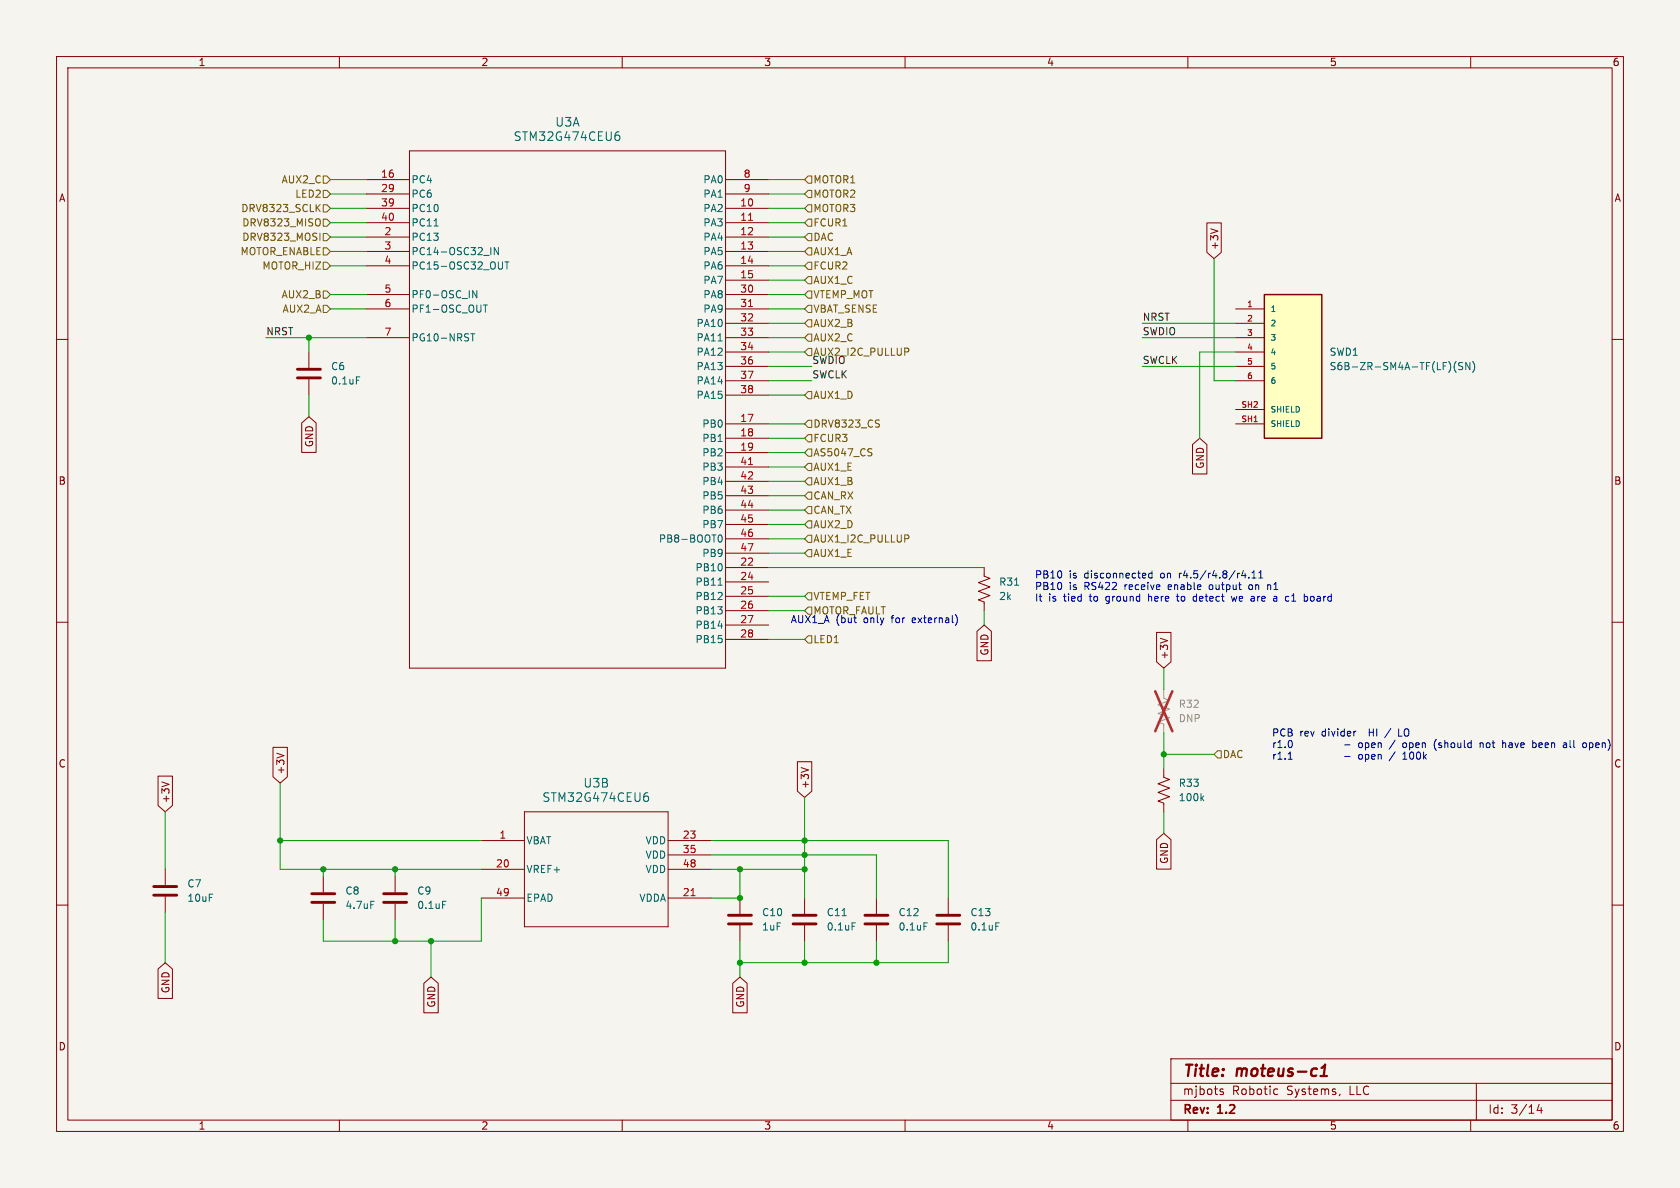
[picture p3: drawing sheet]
<svg xmlns="http://www.w3.org/2000/svg" width="297mm" height="210mm" viewBox="0 0 297 210" stroke-linecap="round" stroke-linejoin="round" font-family="sans-serif">
<path d="M0 0h297v210h-297z" fill="#f5f4ef" stroke="#f5f4ef" stroke-width=".18"/>
<g fill="none" stroke="#840000" stroke-width=".18">
<path d="M10 10h277v190h-277zM12 12h273v186h-273zM60 10v2M110 10v2M160 10v2M210 10v2M260 10v2M10 60h2M54.6 62.2v2.8M54.6 67.1v2.8M285 60h2M10 110h2"/>
<path d="M174 100.3v1.6l1 .3-2 .8 2 .8-2 .7 2 .8-2 .7 1 .4v1.6M285 110h2M205.7 135.9v1.5l1.1 .4-2.1 .8 2.1 .7-2.1 .8 2.1 .7-2.1 .8 1 .4v1.5M130.8 158.8v2.7M142.2 158.8v2.7M154.9 158.8v2.7M167.6 158.8v2.7M10 160h2M130.8 163.6v2.8M142.2 163.6v2.8M154.9 163.6v2.8M167.6 163.6v2.8"/>
<path d="M285 160h2M60 198v2M110 198v2M160 198v2M207 187.2h78v10.8h-78zM207 194.5h78M207 191.5h78M210 198v2M215.7 192.9l.5 .2 .1 .2-.2 .2-.4-.1M215.7 192.6h.5M225.5 192.5l.4 .1M225.9 193.4l-.4 .1"/>
<path d="M236.9 193.4l-.2 .3M260 198v2M261 191.5v6.5M272.1 195.2l-.4 1.1h1M272.5 195.8v1"/>
</g>
<path d="M233.4 190.2h1.2M233.6 188.8l.7-.6-.3 2" fill="none" stroke="#840000" stroke-width=".4"/>
<path d="M52.6 65.3h4M52.6 66.8h4M128.8 161.8h4M128.8 163.3h4M140.2 161.8h4.1M140.2 163.3h4.1M152.9 161.8h4.1M152.9 163.3h4.1M165.6 161.8h4.1M165.6 163.3h4.1" fill="none" stroke="#840000" stroke-width=".51"/>
<path d="M63 66.6h.6M179.4 103.4h.7M212.4 141.1l.4 .4M212.8 140.7l-.5 .5M148.9 161.9h.7M150.6 163.1h.6M163.3 163.1h.6M176 163.1h.6" fill="none" stroke="#006464" stroke-width=".18"/>
<path d="M205.7 121.9v1.5l1.1 .4-2.1 .8 2.1 .7-2.1 .8 2.1 .8-2.1 .7 1 .4v1.5" fill="none" stroke="#9c9b98" stroke-width=".18"/>
<path d="M204.2 122.2l3.1 7.1M207.3 122.2l-3.1 7.1" fill="none" stroke="#e12e31" stroke-width=".46"/>
<path d="M223.5 52.1h10.2v25.4h-10.2z" fill="#ffffc2"/>
<path d="M223.5 52.1h10.2v25.4h-10.2z" fill="none" stroke="#840000" stroke-width=".25"/>
<g fill="none" stroke="#840000" stroke-width=".18">
<path d="M64.8 31.8h7.6M64.8 34.3h7.6M64.8 36.8h7.6M64.8 39.4h7.6M72.4 26.7h55.9v91.4h-55.9zM128.3 31.8h7.6M128.3 34.3h7.6M128.3 36.8h7.6M128.3 39.4h7.6M213.4 39.4h2.5v5.2l-1.3 1.1-1.2-1.1zM64.8 54.6h7.6M64.8 59.7h7.6"/>
<path d="M64.8 41.9h7.6M64.8 44.5h7.6M64.8 47h7.6M64.8 52.1h7.6M128.3 54.6h7.6M128.3 57.2h7.6M128.3 59.7h7.6M128.3 41.9h7.6M128.3 44.5h7.6M128.3 47h7.6M128.3 49.5h7.6M128.3 52.1h7.6"/>
<path d="M214 40.4l1.3 .5M218.4 54.6h5.1M218.4 57.2h5.1M218.4 59.7h5.1M53.3 74.8l1.3-1.1 1.3 1.1v5.2h-2.6zM128.3 62.2h7.6M128.3 64.8h7.6M128.3 67.3h7.6M128.3 74.9h7.6M128.3 69.9h7.6M128.3 77.5h7.6M210.8 78.6l1.3-1.1 1.3 1.1v5.2h-2.6z"/>
<path d="M218.4 62.2h5.1M218.4 64.8h5.1M218.4 67.3h5.1M218.4 72.4h5.1M218.4 74.9h5.1M128.3 80h7.6M128.3 82.6h7.6M128.3 85.1h7.6M128.3 87.6h7.6M128.3 90.2h7.6M128.3 92.7h7.6M128.3 95.3h7.6"/>
<path d="M128.3 97.8h7.6M128.3 100.3h7.6M128.3 102.9h7.6M128.3 105.4h7.6M128.3 108h7.6M128.3 110.5h7.6M128.3 113h7.6M172.7 111.6l1.3-1.1 1.3 1.1v5.2h-2.6zM204.5 111.8h2.5v5.2l-1.3 1.1-1.2-1.1zM205.1 112.8l1.3 .5M27.9 137.2h2.6v5.2l-1.3 1.1-1.3-1.1zM28.6 138.2l1.3 .5"/>
<path d="M48.3 132.1h2.5v5.2l-1.3 1.1-1.2-1.1zM48.9 133.2l1.3 .4M141 134.7h2.5v5.2l-1.3 1.1-1.2-1.1zM141.6 135.7l1.3 .4M29.2 153.7v2.8M29.2 158.5v2.8M57.1 154.9v2.8M57.1 159.8v2.8M69.8 154.9v2.8M69.8 159.8v2.8M85.1 148.6h7.6M85.1 153.7h7.6"/>
<path d="M85.1 158.8h7.6M92.7 143.5h25.4v20.3h-25.4zM118.1 148.6h7.6M118.1 153.7h7.6M118.1 158.8h7.6M118.1 151.1h7.6M204.5 148.4l1.2-1.1 1.3 1.1v5.2h-2.5zM27.9 171.3l1.3-1.1 1.3 1.1v5.2h-2.6zM74.9 173.8l1.3-1.1 1.3 1.1v5.2h-2.6zM129.5 173.8l1.3-1.1 1.3 1.1v5.2h-2.6z"/>
</g>
<g fill="none" stroke="#006464" stroke-width=".18">
<path d="M76.7 39.9h.8M109 23.9h.3l.3 .3-.1 .5-.5 .1M109.4 23.3l-.4 .1M83.2 59h.7M83.6 59v1.3M84.3 51.4v1.2l-.7-1.2v1.2M85.4 53.9h.8M85.8 53.9v1.3M86.8 43.8v1.2M88.1 43.8v1.2l-.7-1.2v1.2M88.8 46.3v1l-.1 .2M89.3 46.3h.7"/>
<path d="M89.6 46.3v1.3M126.9 60.3h.8M257.4 63.9a1.46 1.46 0 0 0 0 1.9M258.6 64.1h-.5l-.2 .1v.4l.6 .2 .1 .3-.3 .2h-.4M259.9 64.1v1.2l-.8-1.2v1.2M260.3 63.9a1.46 1.46 0 0 1 0 1.9M127.1 94.7l.2-.1a.68 .68 0 0 1 .4 .6 .68 .68 0 0 1-.4 .6l-.2-.1-.2-.4zM126.9 103.4h.8M65.5 159.3h.7M78.2 159.3h.7M114.1 140.7l.4 .1 .2 .2-.1 .5-.5 .2M114.5 140.1l-.4 .1"/>
</g>
<path d="M132.3 39h.7M132.3 54.2h.7M132.3 82.1h.7M122.2 158.3h.7" fill="none" stroke="#a90000" stroke-width=".18"/>
<path d="M27.2 156.7h4M27.2 158.2h4M55.1 158h4.1M55.1 159.5h4.1M67.8 158h4.1M67.8 159.5h4.1" fill="none" stroke="#840000" stroke-width=".51"/>
<g fill="none" stroke="#725600" stroke-width=".18">
<path d="M56.1 36.7l.5 .7M56.4 38.7a.9 .9 0 0 1 0 1.2M56.6 36.1l-.7 .8M57.1 38.7h.7l.6 .7-.6 .6h-.7zM57.1 36.2h.7l.6 .6-.6 .7h-.7zM57.1 31.1h.7l.6 .7-.6 .6h-.7zM57.1 33.7h.7l.6 .6-.6 .6h-.7zM142.9 31.1h.6v1.3h-.6l-.7-.6zM142.9 36.2h.6v1.3h-.6l-.7-.7zM142.9 33.7h.6v1.2h-.6l-.7-.6zM142.9 38.7h.6v1.3h-.6l-.7-.6zM56.6 41.2v1.3"/>
<path d="M57.1 51.4h.7l.6 .7-.6 .6h-.7zM57.1 54h.7l.6 .6-.6 .6h-.7zM57.1 43.8h.7l.6 .7-.6 .6h-.7zM57.1 41.3h.7l.6 .6-.6 .6h-.7zM57.1 46.4h.7l.6 .6-.6 .6h-.7zM142.9 54h.6v1.2h-.6l-.7-.6zM142.9 59.1h.6v1.2h-.6l-.7-.6zM142.9 48.9h.6v1.3h-.6l-.7-.7zM142.9 51.4h.6v1.3h-.6l-.7-.6zM142.9 43.8h.6v1.3h-.6l-.7-.6zM142.9 46.4h.6v1.2h-.6l-.7-.6zM142.9 41.3h.6v1.2h-.6l-.7-.6z"/>
<path d="M142.9 56.5h.6v1.3h-.6l-.7-.6zM142.9 69.2h.6v1.3h-.6l-.7-.6zM142.9 61.6h.6v1.3h-.6l-.7-.7zM142.9 74.3h.6v1.3h-.6l-.7-.7zM142.9 79.4h.6v1.2h-.6l-.7-.6zM142.9 76.8h.6v1.3h-.6l-.7-.6zM153.9 80l.2 .2-.2 .4M154 79.3l.1 .1M155.2 74.9l.3 .2-.3 .4M155.3 74.2l.2 .1M160.4 61.5l.3 .3-.1 .3-.2 .1M142.9 81.9h.6v1.3h-.6l-.7-.6z"/>
<path d="M142.9 84.5h.6v1.2h-.6l-.7-.6zM142.9 87h.6v1.3h-.6l-.7-.7zM142.9 94.6h.6v1.3h-.6l-.7-.6zM142.9 97.2h.6v1.2h-.6l-.7-.6zM142.9 92.1h.6v1.2h-.6l-.7-.6zM142.9 89.5h.6v1.3h-.6l-.7-.6zM160.4 94.6l.3 .2-.1 .3-.2 .1M142.9 107.3h.6v1.3h-.6l-.7-.6zM142.9 104.8h.6v1.2h-.6l-.7-.6zM142.9 112.4h.6v1.3h-.6l-.7-.7zM215.3 132.7h.6v1.3h-.6l-.7-.6z"/>
</g>
<g fill="none" stroke="#009600" stroke-width=".18">
<path d="M58.4 36.8h6.4M58.4 39.4h6.4M58.4 31.8h6.4M58.4 34.3h6.4M135.9 36.8h6.3M135.9 39.4h6.3M135.9 31.8h6.3M135.9 34.3h6.3M47 59.7h17.8M54.6 59.7v2.5M58.4 41.9h6.4M58.4 47h6.4"/>
<path d="M58.4 52.1h6.4M58.4 54.6h6.4M58.4 44.5h6.4M135.9 59.7h6.3M135.9 57.2h6.3M135.9 41.9h6.3M135.9 47h6.3M135.9 52.1h6.3M135.9 54.6h6.3M135.9 44.5h6.3M135.9 49.5h6.3M201.9 59.7h16.5"/>
<path d="M201.9 57.2h16.5M214.6 45.7v21.6h3.8M54.6 69.9v3.8M135.9 64.8h7.6M135.9 67.3h7.6M135.9 69.9h6.3M135.9 74.9h6.3M135.9 77.5h6.3M135.9 62.2h6.3M201.9 64.8h16.5M218.4 62.2h-6.3v15.3M135.9 92.7h6.3"/>
<path d="M135.9 97.8h6.3M135.9 90.2h6.3M135.9 95.3h6.3M135.9 82.6h6.3M135.9 80h6.3M135.9 85.1h6.3M135.9 87.6h6.3M135.9 108h6.3M135.9 105.4h6.3M135.9 100.3h38.1M135.9 113h6.3M174 108v2.5"/>
<path d="M205.7 118.1v3.8M49.5 138.4v15.3h35.6M205.7 133.4h8.9M205.7 129.5v6.4M29.2 143.5v10.2M49.5 148.6h35.6M57.1 153.7v1.2M69.8 153.7v1.2M85.1 158.8v7.6h-28v-3.8M125.7 151.1h29.2v7.7M125.7 148.6h41.9v10.2M125.7 153.7h16.5"/>
<path d="M130.8 153.7v5.1h-5.1M142.2 141v17.8M205.7 143.5v3.8M29.2 161.3v8.9M69.8 162.6v3.8M76.2 166.4v6.3M130.8 166.4v6.3M142.2 166.4v3.8M154.9 166.4v3.8M167.6 166.4v3.8h-36.8"/>
</g>
<g fill="none" stroke="#0000c2" stroke-width=".18">
<path d="M151.3 110.1h.1M169.1 108.9l.2 .6-.2 .8M203.1 105v1.3M203.2 105.4l-.1 .1M203.7 100.9v1.3M203.7 101.4l-.4-.1-.2 .3 .1 .5h.5M208 105.4h.4M208.1 105v1.1l.3 .2M211 106.1l.2 .2 .3-.1M211.5 105.5l-.3-.1-.2 .1M213.9 103.4l-.1 .2 .1 .6M217.7 105.4l.2 .9 .3-.6 .2 .6 .3-.9"/>
<path d="M219.5 101.8h.8M220.8 102.1v.1M221.2 103.4h-.3l-.1 .2v.5l.4 .1M221.3 102.2h.7M221.3 101.3l.4-.4v1.3M222.5 102.2h.8M222.5 101.3l.4-.4v1.3M224.1 103.5l.4-.1 .1 .2M225.7 105.5v.8M225.7 106.2l-.1 .1M225.7 105.7l-.1 .1M228.3 106.3h.8"/>
<path d="M228.7 105l-.4 .4M232.2 105.5l-.3-.1-.2 .3v.4l.2 .2 .3-.1M227.7 134.2h.8M228.3 131l.2 .4-.2 .6M237.7 131.7h1M237.7 133.7h1M239.6 129.3h.1M240.3 131.4l.1-.1 .4 .1 .1 .5-.2 .2-.3 .1-.1-.2zM240.3 133.5l.1-.1 .4 .1 .1 .5-.2 .1-.3 .1-.1-.1zM245.9 128.8l-1.1 1.6M246.7 130.8l-1.1 1.7M246.7 132.9l-1.1 1.6"/>
<path d="M247.3 128.8v1.3h.6M249.2 132.1l.4 .1M249.2 131.3v1.3M249.6 131.3l-.4 .1M249.6 132.9a.68 .68 0 0 0-.4 .7 .68 .68 0 0 0 .4 .6l.1-.1M253.9 130.7v.1M254.5 131.3l.3 .1M254.5 131.7l.3 .1 .1 .2-.2 .2h-.2M262 131.3l.2 .2v.7M262.8 131.4l.2-.1 .4 .1v.5l-.1 .2-.3 .1-.2-.2zM266.9 131.3l.4 .1v.8M267.3 131.6l-.4 .1"/>
<path d="M267.3 132.1l-.4 .1M273.3 131.3l-.2 .2v.5l.2 .2M273.8 131.6l-.7 .1M278.2 132l.2 .2M282.6 131.4l-.3-.1-.2 .2 .1 .6h.4M282.7 131.6l-.6 .1"/>
</g>
<g fill="#009600" stroke="#009600" stroke-width=".18">
<circle cx="54.6" cy="59.7" r=".46"/>
<circle cx="142.2" cy="153.7" r=".46"/>
<circle cx="130.8" cy="153.7" r=".46"/>
<circle cx="142.2" cy="148.6" r=".46"/>
<circle cx="130.8" cy="170.2" r=".46"/>
<circle cx="142.2" cy="170.2" r=".46"/>
<circle cx="130.8" cy="158.8" r=".46"/>
<circle cx="142.2" cy="151.1" r=".46"/>
<circle cx="154.9" cy="170.2" r=".46"/>
<circle cx="205.7" cy="133.4" r=".46"/>
<circle cx="69.8" cy="166.4" r=".46"/>
<circle cx="76.2" cy="166.4" r=".46"/>
<circle cx="49.5" cy="148.6" r=".46"/>
<circle cx="57.1" cy="153.7" r=".46"/>
<circle cx="69.8" cy="153.7" r=".46"/>
</g>
<g font-size="2.8" fill="#840000">
<text x="209" y="190.9">Title:</text>
<text x="218.7" y="190.9">moteus-c1</text>
</g>
<g font-size="2.1" fill="#006464">
<text x="98.1" y="22.6">U3A</text>
<text x="90.7" y="25.1">STM32G474CEU6</text>
<text x="95.8" y="142">STM32G474CEU6</text>
<text x="103" y="139.4">U3B</text>
</g>
<g font-size="2.1" fill="#840000">
<text x="209" y="197.3">Rev:</text>
<text x="209" y="193.8">mjbots</text>
<text x="215.4" y="197.3">1.2</text>
<text x="217.8" y="193.8">Robotic</text>
<text x="227.5" y="193.8">Systems,</text>
<text x="238.7" y="193.8">LLC</text>
<text x="263" y="197.1">Id:</text>
<text x="267.1" y="197.1">3/14</text>
</g>
<g font-size="1.8" fill="#840000">
<text x="35" y="11.9">1</text>
<text x="85" y="11.9">2</text>
<text x="135" y="11.9">3</text>
<text x="185" y="11.9">4</text>
<text x="235" y="11.9">5</text>
<text x="285" y="11.9">6</text>
<text x="10.3" y="35.9">A</text>
<text x="285.3" y="35.9">A</text>
<text x="215.6" y="44.3" transform="rotate(-90 215.6 44.3)">+3V</text>
<text x="55.6" y="79.2" transform="rotate(-90 55.6 79.2)">GND</text>
<text x="213" y="83" transform="rotate(-90 213 83)">GND</text>
<text x="10.3" y="85.9">B</text>
<text x="285.3" y="85.9">B</text>
<text x="174.9" y="116" transform="rotate(-90 174.9 116)">GND</text>
<text x="206.7" y="116.7" transform="rotate(-90 206.7 116.7)">+3V</text>
<text x="10.3" y="135.9">C</text>
<text x="50.5" y="137" transform="rotate(-90 50.5 137)">+3V</text>
<text x="285.3" y="135.9">C</text>
<text x="30.2" y="142.1" transform="rotate(-90 30.2 142.1)">+3V</text>
<text x="143.2" y="139.5" transform="rotate(-90 143.2 139.5)">+3V</text>
<text x="206.7" y="152.8" transform="rotate(-90 206.7 152.8)">GND</text>
<text x="30.2" y="175.7" transform="rotate(-90 30.2 175.7)">GND</text>
<text x="77.2" y="178.2" transform="rotate(-90 77.2 178.2)">GND</text>
<text x="131.8" y="178.2" transform="rotate(-90 131.8 178.2)">GND</text>
<text x="10.3" y="185.9">D</text>
<text x="285.3" y="185.9">D</text>
<text x="35" y="199.9">1</text>
<text x="85" y="199.9">2</text>
<text x="135" y="199.9">3</text>
<text x="185" y="199.9">4</text>
<text x="235" y="199.9">5</text>
<text x="285" y="199.9">6</text>
</g>
<g font-size="1.8" fill="#725600">
<text x="49.7" y="32.6">AUX2_C</text>
<text x="52.1" y="35.2">LED2</text>
<text x="143.7" y="32.6">MOTOR1</text>
<text x="143.7" y="35.2">MOTOR2</text>
<text x="42.5" y="37.7">DRV8323_SCLK</text>
<text x="42.7" y="40.2">DRV8323_MISO</text>
<text x="143.7" y="37.7">MOTOR3</text>
<text x="143.7" y="40.2">FCUR1</text>
<text x="42.4" y="45.3">MOTOR_ENABLE</text>
<text x="42.7" y="42.8">DRV8323_MOSI</text>
<text x="46.3" y="47.9">MOTOR_HIZ</text>
<text x="143.7" y="45.3">AUX1_A</text>
<text x="143.7" y="47.9">FCUR2</text>
<text x="143.7" y="42.8">DAC</text>
<text x="49.7" y="52.9">AUX2_B</text>
<text x="143.7" y="50.4">AUX1_C</text>
<text x="143.7" y="52.9">VTEMP_MOT</text>
<text x="49.9" y="55.5">AUX2_A</text>
<text x="143.7" y="55.5">VBAT_SENSE</text>
<text x="143.7" y="58">AUX2_B</text>
<text x="143.7" y="63.1">AUX2_I2C_PULLUP</text>
<text x="143.7" y="60.6">AUX2_C</text>
<text x="143.7" y="70.7">AUX1_D</text>
<text x="143.7" y="75.8">DRV8323_CS</text>
<text x="143.7" y="83.4">AUX1_E</text>
<text x="143.7" y="80.9">AS5047_CS</text>
<text x="143.7" y="78.3">FCUR3</text>
<text x="143.7" y="86">AUX1_B</text>
<text x="143.7" y="88.5">CAN_RX</text>
<text x="143.7" y="93.6">AUX2_D</text>
<text x="143.7" y="91">CAN_TX</text>
<text x="143.7" y="96.1">AUX1_I2C_PULLUP</text>
<text x="143.7" y="98.7">AUX1_E</text>
<text x="143.7" y="106.3">VTEMP_FET</text>
<text x="143.7" y="113.9">LED1</text>
<text x="216.1" y="134.2">DAC</text>
</g>
<g font-size="1.8" fill="#a90000">
<text x="67.3" y="31.5">16</text>
<text x="67.3" y="34">29</text>
<text x="131.4" y="31.5">8</text>
<text x="131.4" y="34">9</text>
<text x="67.3" y="36.6">39</text>
<text x="67.3" y="39.1">40</text>
<text x="67.9" y="41.7">2</text>
<text x="130.8" y="36.6">10</text>
<text x="130.8" y="39.1">11</text>
<text x="130.8" y="41.7">12</text>
<text x="67.9" y="44.2">3</text>
<text x="67.9" y="46.7">4</text>
<text x="130.8" y="44.2">13</text>
<text x="130.8" y="46.7">14</text>
<text x="67.9" y="51.8">5</text>
<text x="130.8" y="49.3">15</text>
<text x="130.8" y="51.8">30</text>
<text x="67.9" y="54.4">6</text>
<text x="67.9" y="59.4">7</text>
<text x="130.8" y="54.4">31</text>
<text x="130.8" y="56.9">32</text>
<text x="130.8" y="59.4">33</text>
<text x="130.8" y="62">34</text>
<text x="130.8" y="64.5">36</text>
<text x="130.8" y="67.1">37</text>
<text x="130.8" y="69.6">38</text>
<text x="130.8" y="74.7">17</text>
<text x="130.8" y="77.2">18</text>
<text x="130.8" y="79.8">19</text>
<text x="130.8" y="82.3">41</text>
<text x="130.8" y="84.8">42</text>
<text x="130.8" y="87.4">43</text>
<text x="130.8" y="89.9">44</text>
<text x="130.8" y="92.5">45</text>
<text x="130.8" y="95">46</text>
<text x="130.8" y="97.5">47</text>
<text x="130.8" y="100.1">22</text>
<text x="130.8" y="102.6">24</text>
<text x="130.8" y="105.2">25</text>
<text x="130.8" y="107.7">26</text>
<text x="130.8" y="110.2">27</text>
<text x="130.8" y="112.8">28</text>
<text x="88.2" y="148.3">1</text>
<text x="120.6" y="148.3">23</text>
<text x="87.6" y="153.4">20</text>
<text x="120.6" y="150.9">35</text>
<text x="120.6" y="153.4">48</text>
<text x="87.6" y="158.5">49</text>
<text x="120.6" y="158.5">21</text>
</g>
<g font-size="1.8" fill="#006464">
<text x="72.6" y="32.6">PC4</text>
<text x="72.6" y="35.2">PC6</text>
<text x="124.2" y="32.6">PA0</text>
<text x="124.2" y="35.2">PA1</text>
<text x="72.6" y="37.7">PC10</text>
<text x="72.6" y="40.2">PC11</text>
<text x="124.2" y="37.7">PA2</text>
<text x="124.2" y="40.2">PA3</text>
<text x="72.6" y="42.8">PC13</text>
<text x="72.6" y="45.3">PC14-OSC32_IN</text>
<text x="72.6" y="47.9">PC15-OSC32_OUT</text>
<text x="124.2" y="42.8">PA4</text>
<text x="124.2" y="45.3">PA5</text>
<text x="124.2" y="47.9">PA6</text>
<text x="72.6" y="52.9">PF0-OSC_IN</text>
<text x="124.2" y="50.4">PA7</text>
<text x="124.2" y="52.9">PA8</text>
<text x="72.6" y="55.5">PF1-OSC_OUT</text>
<text x="123" y="58">PA10</text>
<text x="124.2" y="55.5">PA9</text>
<text x="58.4" y="65.6">C6</text>
<text x="72.6" y="60.6">PG10-NRST</text>
<text x="123" y="60.6">PA11</text>
<text x="123" y="63.1">PA12</text>
<text x="123" y="65.6">PA13</text>
<text x="235" y="63.1">SWD1</text>
<text x="235" y="65.6">S6B-ZR-SM4A-TF(LF)(SN)</text>
<text x="58.4" y="68.2">0.1uF</text>
<text x="123" y="68.2">PA14</text>
<text x="123" y="70.7">PA15</text>
<text x="124.1" y="75.8">PB0</text>
<text x="124.1" y="78.3">PB1</text>
<text x="124.1" y="80.9">PB2</text>
<text x="124.1" y="83.4">PB3</text>
<text x="124.1" y="86">PB4</text>
<text x="124.1" y="88.5">PB5</text>
<text x="124.1" y="91">PB6</text>
<text x="124.1" y="93.6">PB7</text>
<text x="116.4" y="96.1">PB8-BOOT0</text>
<text x="122.9" y="101.2">PB10</text>
<text x="124.1" y="98.7">PB9</text>
<text x="122.9" y="103.7">PB11</text>
<text x="122.9" y="106.3">PB12</text>
<text x="176.5" y="103.7">R31</text>
<text x="176.5" y="106.3">2k</text>
<text x="122.9" y="108.8">PB13</text>
<text x="122.9" y="111.4">PB14</text>
<text x="122.9" y="113.9">PB15</text>
<text x="208.3" y="139.3">R33</text>
<text x="208.3" y="141.8">100k</text>
<text x="93" y="149.5">VBAT</text>
<text x="114" y="149.5">VDD</text>
<text x="93" y="154.5">VREF+</text>
<text x="114" y="152">VDD</text>
<text x="114" y="154.5">VDD</text>
<text x="33" y="157.1">C7</text>
<text x="33" y="159.6">10uF</text>
<text x="61" y="158.3">C8</text>
<text x="61" y="160.9">4.7uF</text>
<text x="73.7" y="158.3">C9</text>
<text x="73.7" y="160.9">0.1uF</text>
<text x="93" y="159.6">EPAD</text>
<text x="112.9" y="159.6">VDDA</text>
<text x="134.6" y="164.7">1uF</text>
<text x="134.6" y="162.2">C10</text>
<text x="146.1" y="162.2">C11</text>
<text x="146.1" y="164.7">0.1uF</text>
<text x="158.8" y="162.2">C12</text>
<text x="158.8" y="164.7">0.1uF</text>
<text x="171.5" y="162.2">C13</text>
<text x="171.5" y="164.7">0.1uF</text>
</g>
<g font-size="1.8" fill="#0f0f0f">
<text x="47" y="59.3">NRST</text>
<text x="201.9" y="56.8">NRST</text>
<text x="201.9" y="59.3">SWDIO</text>
<text x="143.5" y="64.4">SWDIO</text>
<text x="201.9" y="64.4">SWCLK</text>
<text x="143.5" y="67">SWCLK</text>
</g>
<g font-size="1.8" fill="#0000c2">
<text x="182.9" y="102.3">PB10</text>
<text x="182.9" y="104.4">PB10</text>
<text x="182.9" y="106.4">It</text>
<text x="185.4" y="106.4">is</text>
<text x="188.2" y="106.4">tied</text>
<text x="189" y="102.3">is</text>
<text x="189" y="104.4">is</text>
<text x="191.8" y="102.3">disconnected</text>
<text x="191.8" y="104.4">RS422</text>
<text x="192.9" y="106.4">to</text>
<text x="196" y="106.4">ground</text>
<text x="199.1" y="104.4">receive</text>
<text x="203.7" y="106.4">here</text>
<text x="205.4" y="102.3">on</text>
<text x="207" y="104.4">enable</text>
<text x="208.9" y="102.3">r4.5/r4.8/r4.11</text>
<text x="209" y="106.4">to</text>
<text x="212" y="106.4">detect</text>
<text x="214.4" y="104.4">output</text>
<text x="219" y="106.4">we</text>
<text x="221.7" y="104.4">on</text>
<text x="222.6" y="106.4">are</text>
<text x="225.1" y="104.4">n1</text>
<text x="226.8" y="106.4">a</text>
<text x="229.1" y="106.4">c1</text>
<text x="232.6" y="106.4">board</text>
<text x="139.7" y="110.2">AUX1_A</text>
<text x="143.7" y="108.8">MOTOR_FAULT</text>
<text x="147.8" y="110.2">(but</text>
<text x="152.8" y="110.2">only</text>
<text x="157.9" y="110.2">for</text>
<text x="161.7" y="110.2">external)</text>
<text x="224.8" y="130.3">PCB</text>
<text x="229.8" y="130.3">rev</text>
<text x="233.8" y="130.3">divider</text>
<text x="242.5" y="130.3">HI</text>
<text x="248.1" y="130.3">LO</text>
<text x="224.8" y="132.3">r1.0</text>
<text x="224.8" y="134.4">r1.1</text>
<text x="241.9" y="132.3">open</text>
<text x="241.9" y="134.4">open</text>
<text x="247.6" y="132.3">/</text>
<text x="247.6" y="134.4">/</text>
<text x="250.1" y="132.3">open</text>
<text x="250.1" y="134.4">100k</text>
<text x="255.8" y="132.3">(should</text>
<text x="264.1" y="132.3">not</text>
<text x="268.3" y="132.3">have</text>
<text x="273.8" y="132.3">been</text>
<text x="279.5" y="132.3">all</text>
<text x="283.1" y="132.3">open)</text>
</g>
<g font-size="1.8" fill="#939391">
<text x="208.3" y="125.3">R32</text>
<text x="208.3" y="127.9">DNP</text>
</g>
<g font-size="1.4" fill="#a90000">
<text x="220.4" y="54.4">1</text>
<text x="220.4" y="56.9">2</text>
<text x="220.4" y="59.4">3</text>
<text x="220.4" y="62">4</text>
<text x="220.4" y="64.5">5</text>
<text x="220.4" y="67.1">6</text>
<text x="219.4" y="72.1">SH2</text>
<text x="219.4" y="74.7">SH1</text>
</g>
<g font-size="1.4" fill="#006464">
<text x="224.5" y="55.3">1</text>
<text x="224.5" y="57.9">2</text>
<text x="224.5" y="60.4">3</text>
<text x="224.5" y="63">4</text>
<text x="224.5" y="65.5">5</text>
<text x="224.5" y="68">6</text>
<text x="224.5" y="73.1">SHIELD</text>
<text x="224.5" y="75.7">SHIELD</text>
</g>
</svg>
